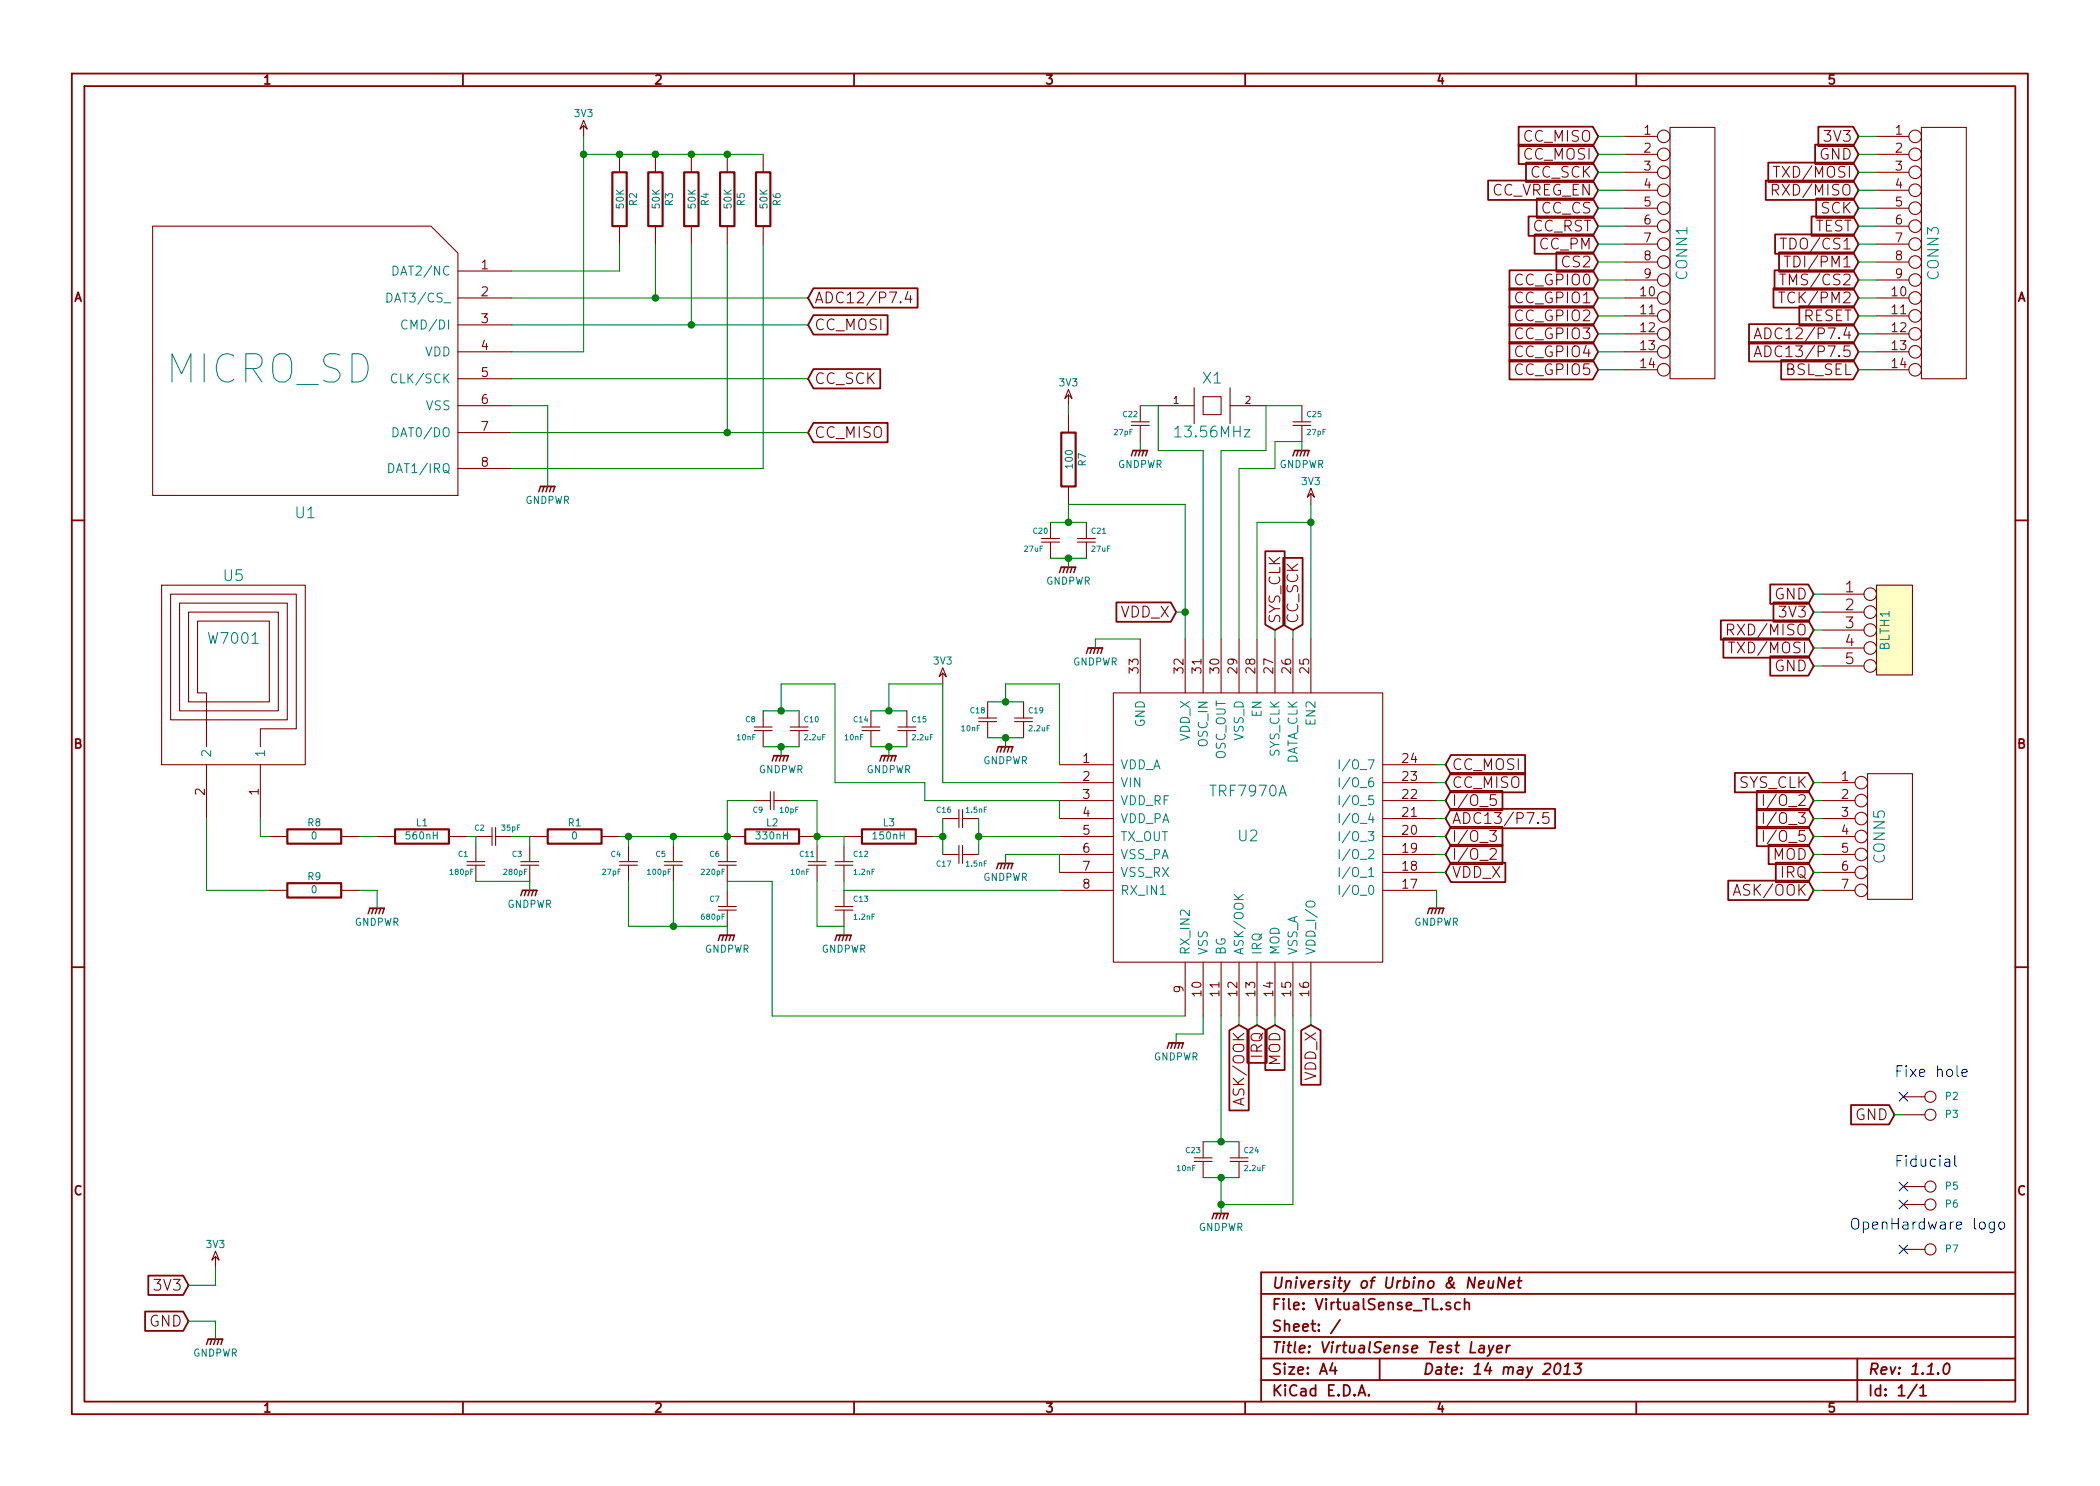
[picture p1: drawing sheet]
<svg xmlns="http://www.w3.org/2000/svg" width="297mm" height="210mm" viewBox="0 0 297 210" stroke-linecap="round" stroke-linejoin="round" font-family="sans-serif">
<g fill="none" stroke="#840000" stroke-width=".25">
<path d="M10.2 10.4h276.6v189.7h-276.6zM11.9 12.2h273.2v186.1h-273.2zM65.5 10.4v1.8M120.8 10.4v1.8M176.1 10.4v1.8M214.8 17.9h10.5l.8 1.4-.8 1.4h-10.5zM231.4 10.4v1.8M257.2 17.9h4.9l.8 1.4-.8 1.4h-4.9zM210.5 25.5h14.8l.8 1.4-.8 1.4h-14.8zM213.5 38.2h11.8l.8 1.4-.8 1.4h-11.8zM214.8 20.5h10.5l.8 1.3-.8 1.4h-10.5zM215.8 23h9.5l.8 1.4-.8 1.3h-9.5z"/>
<path d="M216.2 30.6h9.1l.8 1.4-.8 1.4h-9.1zM217.1 33.2h8.2l.8 1.3-.8 1.4h-8.2zM217.4 28.1h7.9l.8 1.4-.8 1.3h-7.9zM220.1 35.7h5.2l.8 1.4-.8 1.3h-5.2zM249.8 25.5h12.3l.8 1.4-.8 1.4h-12.3zM250.1 23h12l.8 1.4-.8 1.3h-12zM251 38.2h11.1l.8 1.4-.8 1.4h-11.1zM251.1 33.2h11l.8 1.3-.8 1.4h-11zM251.6 35.7h10.5l.8 1.4-.8 1.3h-10.5zM256.2 30.6h5.9l.8 1.4-.8 1.4h-5.9zM256.7 20.5h5.4l.8 1.3-.8 1.4h-5.4zM256.9 28.1h5.2l.8 1.4-.8 1.3h-5.2z"/>
<path d="M115.1 59.8h10.5v2.8h-10.5l-.8-1.4zM115.1 44.6h10.5v2.7h-10.5l-.8-1.3zM115.1 52.2h9.4v2.8h-9.4l-.8-1.4zM115.1 40.8h14.7v2.7h-14.7l-.8-1.3zM213.5 40.8h11.8l.8 1.4-.8 1.3h-11.8zM213.5 50.9h11.8l.8 1.4-.8 1.4h-11.8zM213.5 43.3h11.8l.8 1.4-.8 1.4h-11.8zM213.5 48.4h11.8l.8 1.4-.8 1.3h-11.8zM213.5 45.9h11.8l.8 1.3-.8 1.4h-11.8zM247.4 45.9h14.7l.8 1.3-.8 1.4h-14.7zM247.4 48.4h14.7l.8 1.4-.8 1.3h-14.7zM250.9 40.8h11.2l.8 1.4-.8 1.3h-11.2z"/>
<path d="M251.9 50.9h10.2l.8 1.4-.8 1.4h-10.2zM254.5 43.3h7.6l.8 1.4-.8 1.4h-7.6zM10.2 73.6h1.7M76.5 68.8h2M160.3 63.7h2M179 78h2.7v10.4l-1.4 .7-1.3-.7zM181.5 78.9h2.8v9.5l-1.4 .7-1.4-.7zM183.1 63.7h2.1M285.1 73.6h1.7M150.1 80.3h2M153.9 91.7h2.1M157.9 85.2h7.7l.8 1.4-.8 1.4h-7.7z"/>
<path d="M243.4 87.8h12.4l.7 1.3-.7 1.4h-12.4zM243.8 90.3h12l.7 1.4-.7 1.4h-12zM250.4 92.9h5.4l.7 1.3-.7 1.4h-5.4zM250.4 82.7h5.4l.7 1.4-.7 1.3h-5.4zM250.9 85.2h4.9l.7 1.4-.7 1.4h-4.9zM109.5 106.9h2M124.7 106.9h2M141.2 105.7h2.1M205.2 114.4h14.8v2.8h-14.8l-.7-1.4zM205.2 109.4h10.5v2.7h-10.5l-.7-1.4zM205.2 106.8h10.5v2.8h-10.5l-.7-1.4zM205.2 119.5h7.3v2.8h-7.3l-.7-1.4z"/>
<path d="M205.2 117h7.3v2.7h-7.3l-.7-1.3zM205.2 111.9h7.3v2.7h-7.3l-.7-1.3zM245.4 109.4h10.4l.7 1.3-.7 1.4h-10.4zM248.5 117h7.3l.7 1.4-.7 1.3h-7.3zM248.5 114.4h7.3l.7 1.4-.7 1.4h-7.3zM248.5 111.9h7.3l.7 1.4-.7 1.3h-7.3zM250.2 119.5h5.6l.7 1.4-.7 1.4h-5.6zM10.2 136.8h1.7M52.3 128.5h2.1M73.9 126h2M101.9 132.3h2M118.4 132.3h2"/>
<path d="M141.2 122.2h2.1M202.2 128.5h2M205.2 122.1h7.7v2.7h-7.7l-.7-1.4zM244.4 124.6h11.4l.7 1.4-.7 1.3h-11.4zM251.2 122.1h4.6l.7 1.3-.7 1.4h-4.6zM285.1 136.8h1.7M165.4 147.6h2M173.9 145.8l1.4-.8 1.3 .8v11.3h-2.7zM176.4 145.8l1.4-.8 1.4 .8v4.6h-2.8zM179 145.8l1.3-.8 1.4 .8v5.6h-2.7zM184 145.8l1.4-.8 1.4 .8v7.7h-2.8zM261.8 156.4h5.4l.8 1.3-.8 1.4h-5.4z"/>
<path d="M171.7 171.7h2M20.5 185.6h5.4l.8 1.3-.8 1.4h-5.4zM21 180.5h4.9l.8 1.4-.8 1.3h-4.9zM29.5 189.5h2M65.5 198.3v1.8M120.8 198.3v1.8M176.1 198.3v1.8M178.4 183.1h106.7M178.4 189.2h106.7M178.4 195.3h106.7M178.4 192.2h106.7M188.5 192.8l-.4 1.1h1"/>
<path d="M188.8 193.4v1M189.5 186.7l-1.3 2M192.1 197.5l.5-1.5 .5 1.5M192.3 197h.7M193.6 197.3l.1 .1-.1 .1-.1-.1 .1-.1v.2M195.1 192.2v3.1M205.1 184.3h-.3l-.3 .2 .1 .2 .5 .2 .1 .1-.1 .2-.1 .1-.5-.1M206.5 184.3a.48 .48 0 0 0-.6 .1l-.1 .6a.48 .48 0 0 0 .7 .2M207.2 184.4a.38 .38 0 0 1 .6 .1v.8M207.2 183.8v1.5M209.2 181.7l.7-.1v-.3l-.2-.1-.4 .1-.2 .7 .2 .2h.5M209.3 190.4h.2h.4v1"/>
<path d="M210 190.7l-.6 .1a.32 .32 0 0 0-.2 .5l.1 .1 .6-.1M210.6 190.4l.2 1M210.6 181.2l-.1 .8a.37 .37 0 0 0 .3 .3 .37 .37 0 0 0 .4-.2M211.3 181.2l-.2 1M211.3 190.4l-.7 1.3-.2 .2M211.7 190.9l.8-.2-.1-.3h-.1h-.4l-.2 .8 .2 .2 .4-.1M212.9 180.7l-.2 1.5-.7-1.5-.2 1.5M213.2 190.4l-.2 1M213.4 181.7l.8-.1-.1-.3-.1-.1-.4 .1-.2 .7 .2 .2h.4M213.6 190.4h-.3l-.2 .3M214.7 181.2h.5M214.9 180.7l-.1 1.3 .2 .2h.1"/>
<path d="M220.1 193.1a.34 .34 0 0 1 .3-.2 .34 .34 0 0 1 .3 .3 .84 .84 0 0 1-.6 1.2h-.1a1.07 1.07 0 0 1 .1-1.3zM221.2 194.4h.9M221.3 193.3l.5-.4-.2 1.5M222.8 192.9h.9l-.6 .6a.39 .39 0 0 1 .5 .3v.4l-.2 .2h-.6l-.2-.1M231.4 198.3v1.8M262.7 192.2v6.1M271.1 195.9l-1.3 1.9M271.6 196.4l.4-.4v1.5M271.6 197.5h.9M275.1 193.1a.34 .34 0 0 1 .4-.2 .34 .34 0 0 1 .2 .3 .84 .84 0 0 1-.5 1.2h-.2a1.07 1.07 0 0 1 .1-1.3zM285.1 180h-106.7v18.3"/>
</g>
<g fill="none" stroke="#840000" stroke-width=".15">
<path d="M82.5 17l.6 1.3-.6-.5-.5 .5zM82.5 17.8v1.5M229.9 19.3h4.5M236.2 18h6.4v35.6h-6.4zM265.4 19.3h4.6M271.8 18h6.3v35.6h-6.3zM21.6 32h39.4l3.8 3.8v34.3h-43.2zM64.8 38.3h7.6M87.6 21.8v2.6M87.6 32v2.5M92.7 21.8v2.6M92.7 32v2.5"/>
<path d="M97.8 21.8v2.6M97.8 32v2.5M102.9 21.8v2.6M102.9 32v2.5M107.9 21.8v2.6M107.9 32v2.5M229.9 21.8h4.5M229.9 24.4h4.5M229.9 26.9h4.5M229.9 29.5h4.5M229.9 32h4.5M229.9 34.5h4.5"/>
<path d="M229.9 37.1h4.5M229.9 39.6h4.5M250.7 26.9h.6a.42 .42 0 0 0 .3-.4 .42 .42 0 0 0-.3-.4h-.6v1.5M250.9 23.5h.8M251.7 38.8h.9M251.8 33.7h.9M252.4 36.2h.8M252.8 36.2v1.6M265.4 21.8h4.6M265.4 24.4h4.6M265.4 26.9h4.6M265.4 29.5h4.6"/>
<path d="M265.4 32h4.6M265.4 34.5h4.6M265.4 37.1h4.6M265.4 39.6h4.6M64.8 42.2h7.6M64.8 49.8h7.6M64.8 46h7.6M64.8 53.6h7.6M64.8 57.4h7.6M128.4 41.2l-.4 1.1h1M128.8 41.8v1M151.1 55.1l.5 1.3-.5-.5-.5 .5z"/>
<path d="M151.1 55.9v1.5M151.1 58.7v2.5M160 59.7h2.6M161.3 57.4v2.3M163.8 57.4h5.1M168.9 54.9v5M170.2 56.1h2.5v2.6h-2.5zM174 57.4h5.1M174 54.9v5M182.9 59.7h2.5M184.1 57.4v2.3M229.9 42.2h4.5"/>
<path d="M229.9 44.7h4.5M229.9 47.2h4.5M229.9 49.8h4.5M229.9 52.3h4.5M248.1 47.9l.5-1.5 .5 1.5M248.1 50.5l.5-1.6 .5 1.6M248.3 47.5h.7M248.3 50h.7M251.6 41.3h.9M265.4 42.2h4.6M265.4 44.7h4.6M265.4 47.2h4.6"/>
<path d="M265.4 49.8h4.6M265.4 52.3h4.6M64.8 61.2h7.6M64.8 66.3h7.6M147.3 76.7h2.6M147.3 76.2h2.6M148.6 73.9v2.3M148.6 76.7v2.3M151.1 68.8v2.6M152.4 76.7h2.5M152.4 76.2h2.5M153.7 73.9v2.3"/>
<path d="M153.7 76.7v2.3M160 60.2h2.6M161.3 60.2v2.3M182.9 60.2h2.5M184.1 60.2v2.3M185.4 69.1l.5 1.3-.5-.6-.5 .6zM185.4 69.8v1.6M22.9 82.8h20.3v25.4h-20.3zM133.3 94.5l.6 1.3-.6-.6-.5 .6zM133.3 95.2v1.6M139.7 99.3v2.3M144.8 99.3v2.3"/>
<path d="M157.5 98h38.1v38.1h-38.1zM161.3 90.4v7.6M167.6 90.4v7.6M170.2 90.4v7.6M172.7 90.4v7.6M175.3 90.4v7.6M177.8 90.4v7.6M180.3 90.4v7.6M182.9 90.4v7.6M185.4 90.4v7.6M244.3 89.1h.6a.42 .42 0 0 0 .3-.4 .42 .42 0 0 0-.3-.4h-.6v1.5M244.5 90.9h.9"/>
<path d="M257.8 84.1h5.9M257.8 86.6h5.9M257.8 89.1h5.9M257.8 91.7h5.9M257.8 94.2h5.9M265.4 82.8h5.1v12.7h-5.1zM29.2 105.7v-7.7h-1.3v-10.1h10.2v11.4h-11.4v-12.7h12.7v14h-14v-15.3h15.2v16.5h-16.5v-17.7h17.8v19h-5.1v2.6M29.2 108.2v7.6M36.8 108.2v7.6M38.1 118.4h2.5M48.3 118.4h2.5M53.3 118.4h2.6"/>
<path d="M63.5 118.4h2.5M67.3 118.4h2.3M67.3 119.6v2.3M69.6 117.1v2.5M70.1 118.4h2.3M70.1 117.1v2.5M74.9 118.4h2.6M74.9 119.6v2.3M85.1 118.4h2.5M88.9 119.6v2.3M95.2 119.6v2.3M102.9 118.4h2.5"/>
<path d="M102.9 119.6v2.3M106.7 103.4h2.5M106.7 102.9h2.5M106.7 113.3h2.3M107.9 100.6v2.3M107.9 103.4v2.3M109 112v2.5M109.5 113.3h2.3M109.5 112v2.5M111.8 103.4h2.5M111.8 102.9h2.5M113 100.6v2.3"/>
<path d="M113 103.4v2.3M113 118.4h2.6M115.6 119.6v2.3M119.4 118.4h2.5M119.4 119.6v2.3M121.9 103.4h2.6M121.9 102.9h2.6M123.2 100.6v2.3M123.2 103.4v2.3M127 103.4h2.5M127 102.9h2.5M128.3 100.6v2.3"/>
<path d="M128.3 103.4v2.3M129.5 118.4h2.6M133.3 115.8h2.3M135.6 114.5v2.6M135.6 119.6v2.6M136.1 114.5v2.6M136.1 119.6v2.6M136.1 115.8h2.3M138.4 102.1h2.6M138.4 101.6h2.6M139.7 102.1v2.3M143.5 102.1h2.5"/>
<path d="M143.5 101.6h2.5M144.8 102.1v2.3M149.9 115.8h7.6M149.9 108.2h7.6M149.9 110.7h7.6M149.9 113.3h7.6M149.9 118.4h7.6M195.6 115.8h7.6M195.6 108.2h7.6M195.6 110.7h7.6M195.6 113.3h7.6M195.6 118.4h7.6"/>
<path d="M210.7 117.5h1l-.5 .6a.44 .44 0 0 1 .5 .3v.4l-.2 .2h-.6l-.2-.1M211.6 112.4h-.8v.8l.2-.2 .5 .1 .2 .2v.4l-.3 .3h-.4l-.2-.2M219 115h-.7l-.1 .7 .2-.1h.5l.2 .2v.4l-.3 .3h-.4l-.2-.1M249.4 112.4v1.6M249.4 115v1.5M249.4 117.5v1.5M257.8 115.8h4.6M257.8 110.7h4.6M257.8 113.3h4.6M257.8 118.4h4.6M264.2 109.5h6.3v17.7h-6.3zM38.1 126h2.5"/>
<path d="M48.3 126h2.5M66 122.4h2.6M66 121.9h2.6M67.3 122.4v2.3M73.7 122.4h2.5M73.7 121.9h2.5M74.9 122.4v2.3M87.6 122.4h2.6M87.6 121.9h2.6M88.9 122.4v2.3M94 122.4h2.5M94 121.9h2.5"/>
<path d="M95.2 122.4v2.3M101.6 122.4h2.5M101.6 121.9h2.5M101.6 128.8h2.5M101.6 128.3h2.5M102.9 122.4v2.3M102.9 126v2.3M102.9 128.8v2.3M114.3 122.4h2.5M114.3 121.9h2.5M115.6 122.4v2.3M118.1 122.4h2.5"/>
<path d="M118.1 121.9h2.5M118.1 128.8h2.5M118.1 128.3h2.5M119.4 122.4v2.3M119.4 126v2.3M119.4 128.8v2.3M133.3 120.9h2.3M136.1 120.9h2.3M149.9 120.9h7.6M149.9 123.4h7.6M149.9 126h7.6M167.6 136.1v7.7"/>
<path d="M170.2 136.1v7.7M172.7 136.1v7.7M175.3 136.1v7.7M177.8 136.1v7.7M180.3 136.1v7.7M182.9 136.1v7.7M185.4 136.1v7.7M195.6 120.9h7.6M195.6 123.4h7.6M195.6 126h7.6M210.8 120.2l.2-.1h.4l.2 .1 .1 .3-.1 .2-.9 .9h1M257.8 120.9h4.6"/>
<path d="M257.8 123.4h4.6M257.8 126h4.6M269.2 157.7h3.1M269.2 155.2h3.1M30.5 177l.5 1.3-.5-.5-.5 .5zM30.5 177.8v1.5M168.9 164.3h2.5M168.9 163.8h2.5M170.2 161.5v2.3M170.2 164.3v2.3M174 164.3h2.5M174 163.8h2.5"/>
<path d="M175.3 161.5v2.3M175.3 164.3v2.3M269.2 170.4h3.1M269.2 167.9h3.1M269.2 176.8h3.1"/>
<circle cx="235.3" cy="19.3" r=".89"/>
<circle cx="270.9" cy="19.3" r=".89"/>
<circle cx="235.3" cy="32" r=".89"/>
<circle cx="235.3" cy="29.5" r=".89"/>
<circle cx="235.3" cy="39.6" r=".89"/>
<circle cx="235.3" cy="21.8" r=".89"/>
<circle cx="235.3" cy="34.5" r=".89"/>
<circle cx="235.3" cy="24.4" r=".89"/>
<circle cx="235.3" cy="37.1" r=".89"/>
<circle cx="235.3" cy="26.9" r=".89"/>
<circle cx="270.9" cy="21.8" r=".89"/>
<circle cx="270.9" cy="39.6" r=".89"/>
<circle cx="270.9" cy="26.9" r=".89"/>
<circle cx="270.9" cy="32" r=".89"/>
<circle cx="270.9" cy="29.5" r=".89"/>
<circle cx="270.9" cy="24.4" r=".89"/>
<circle cx="270.9" cy="34.5" r=".89"/>
<circle cx="270.9" cy="37.1" r=".89"/>
<circle cx="235.3" cy="42.2" r=".89"/>
<circle cx="235.3" cy="49.8" r=".89"/>
<circle cx="235.3" cy="44.7" r=".89"/>
<circle cx="235.3" cy="47.2" r=".89"/>
<circle cx="235.3" cy="52.3" r=".89"/>
<circle cx="270.9" cy="42.2" r=".89"/>
<circle cx="270.9" cy="47.2" r=".89"/>
<circle cx="270.9" cy="49.8" r=".89"/>
<circle cx="270.9" cy="44.7" r=".89"/>
<circle cx="270.9" cy="52.3" r=".89"/>
<circle cx="264.5" cy="94.2" r=".89"/>
<circle cx="264.5" cy="86.6" r=".89"/>
<circle cx="264.5" cy="91.7" r=".89"/>
<circle cx="264.5" cy="84.1" r=".89"/>
<circle cx="264.5" cy="89.1" r=".89"/>
<circle cx="263.3" cy="113.3" r=".89"/>
<circle cx="263.3" cy="110.7" r=".89"/>
<circle cx="263.3" cy="115.8" r=".89"/>
<circle cx="263.3" cy="118.4" r=".89"/>
<circle cx="263.3" cy="123.4" r=".89"/>
<circle cx="263.3" cy="120.9" r=".89"/>
<circle cx="263.3" cy="126" r=".89"/>
<circle cx="273" cy="155.2" r=".79"/>
<circle cx="273" cy="157.7" r=".79"/>
<circle cx="273" cy="176.8" r=".79"/>
<circle cx="273" cy="170.4" r=".79"/>
<circle cx="273" cy="167.9" r=".79"/>
</g>
<g fill="none" stroke="#840000" stroke-width=".2">
<path d="M76.5 68.8l-.3 .8M77 68.8l-.3 .8M77.5 68.8l-.3 .8M78 68.8l-.3 .8M78.5 68.8l-.3 .8M160.3 63.7l-.3 .8M160.8 63.7l-.3 .8M161.3 63.7l-.3 .8M161.8 63.7l-.3 .8M162.3 63.7l-.2 .8M183.1 63.7l-.2 .8M183.6 63.7l-.2 .8"/>
<path d="M184.1 63.7l-.2 .8M184.7 63.7l-.3 .8M185.2 63.7l-.3 .8M150.1 80.3l-.2 .7M150.6 80.3l-.2 .7M151.1 80.3l-.2 .7M151.6 80.3l-.2 .7M152.1 80.3l-.2 .7M153.9 91.7l-.2 .8M154.4 91.7l-.2 .8M154.9 91.7l-.2 .8M155.4 91.7l-.2 .8"/>
<path d="M156 91.7l-.3 .8M109.5 106.9l-.3 .8M110 106.9l-.3 .8M110.5 106.9l-.3 .8M111 106.9l-.3 .8M111.5 106.9l-.2 .8M124.7 106.9l-.2 .8M125.2 106.9l-.2 .8M125.7 106.9l-.2 .8M126.2 106.9l-.2 .8M126.7 106.9l-.2 .8M141.2 105.7l-.2 .7"/>
<path d="M141.7 105.7l-.2 .7M142.2 105.7l-.2 .7M142.7 105.7l-.2 .7M143.3 105.7l-.3 .7M52.3 128.5l-.2 .8M52.8 128.5l-.2 .8M53.3 128.5l-.2 .8M53.8 128.5l-.2 .8M54.4 128.5l-.3 .8M73.9 126l-.2 .7M74.4 126l-.2 .7M74.9 126l-.2 .7"/>
<path d="M75.4 126l-.2 .7M75.9 126l-.2 .7M101.9 132.3l-.3 .8M102.4 132.3l-.3 .8M102.9 132.3l-.3 .8M103.4 132.3l-.3 .8M103.9 132.3l-.3 .8M118.4 132.3l-.3 .8M118.9 132.3l-.3 .8M119.4 132.3l-.3 .8M119.9 132.3l-.3 .8M120.4 132.3l-.3 .8"/>
<path d="M141.2 122.2l-.2 .7M141.7 122.2l-.2 .7M142.2 122.2l-.2 .7M142.7 122.2l-.2 .7M143.3 122.2l-.3 .7M202.2 128.5l-.3 .8M202.7 128.5l-.3 .8M203.2 128.5l-.3 .8M203.7 128.5l-.2 .8M204.2 128.5l-.2 .8M165.4 147.6l-.3 .7M165.9 147.6l-.3 .7"/>
<path d="M166.4 147.6l-.3 .7M166.9 147.6l-.3 .7M167.4 147.6l-.3 .7M171.7 171.7l-.3 .8M172.2 171.7l-.2 .8M172.7 171.7l-.2 .8M173.2 171.7l-.2 .8M173.7 171.7l-.2 .8M29.5 189.5l-.3 .7M30 189.5l-.3 .7M30.5 189.5l-.3 .7M31 189.5l-.3 .7"/>
<path d="M31.5 189.5l-.3 .7"/>
</g>
<path d="M277.5 151.8l.8-.1-.1-.3-.5-.1-.2 .2 .1 .7 .1 .1 .5-.1M276.5 163.5v1.3l.2 .2M282.1 172.9v1.2a.43 .43 0 0 1-.7 .2M282.1 173a.48 .48 0 0 0-.7 0v.6a.48 .48 0 0 0 .7 .2M282.8 173a.42 .42 0 0 1 .4-.1 .42 .42 0 0 1 .3 .3v.4a.43 .43 0 0 1-.4 .3 .43 .43 0 0 1-.4-.3z" fill="none" stroke="#0000c2" stroke-width=".15"/>
<path d="M268.6 154.6l1.2 1.2M269.8 154.6l-1.2 1.2M268.6 167.3l1.2 1.2M268.6 169.8l1.2 1.2M268.6 176.2l1.2 1.2M269.8 167.3l-1.2 1.2M269.8 169.8l-1.2 1.2M269.8 176.2l-1.2 1.2" fill="none" stroke="#000084" stroke-width=".15"/>
<path d="M55.6 37.7a.66 .66 0 0 1 .7 .4 .66 .66 0 0 1-.2 .8h-.5zM57.6 45.4a.5 .5 0 0 0-.6 0 .5 .5 0 0 0-.2 .6 .47 .47 0 0 0 .2 .5 .47 .47 0 0 0 .6-.1M55 65.6a.66 .66 0 0 1 .7 .4 .66 .66 0 0 1-.2 .8l-.5 .1zM189.4 107.5v1.3M189.4 110.1v1.2M189.4 112.6v1.3M189.4 115.1v1.3M189.4 117.7v1.2M189.4 120.2v1.3M189.4 122.8v1.2M189.4 125.3v1.3" fill="none" stroke="#008484" stroke-width=".15"/>
<path d="M86.6 24.4h2v7.6h-2zM91.7 24.4h2v7.6h-2zM96.8 24.4h2v7.6h-2zM101.9 24.4h2v7.6h-2zM106.9 24.4h2.1v7.6h-2.1zM150.1 61.2h2v7.6h-2zM40.6 117.3h7.7v2.1h-7.7zM55.9 117.3h7.6v2.1h-7.6zM77.5 117.3h7.6v2.1h-7.6zM105.4 117.3h7.6v2.1h-7.6zM121.9 117.3h7.6v2.1h-7.6zM40.6 125h7.7v2h-7.7z" fill="none" stroke="#840000" stroke-width=".3"/>
<g fill="none" stroke="#008400" stroke-width=".15">
<path d="M82.5 19.3v30.5h-10.1M226.1 19.3h3.8M262.9 19.3h2.5M82.5 21.8h25.4M87.6 34.5v3.8h-15.2M92.7 34.5v7.7M97.8 34.5v11.5M102.9 34.5v26.7M107.9 34.5v31.8h-35.5M226.1 37.1h3.8M226.1 32h3.8M226.1 26.9h3.8"/>
<path d="M226.1 21.8h3.8M226.1 39.6h3.8M226.1 34.5h3.8M226.1 29.5h3.8M226.1 24.4h3.8M262.9 37.1h2.5M262.9 32h2.5M262.9 26.9h2.5M262.9 21.8h2.5M262.9 39.6h2.5M262.9 34.5h2.5M262.9 29.5h2.5"/>
<path d="M262.9 24.4h2.5M72.4 42.2h41.9M72.4 57.4h5.1v11.4M72.4 46h41.9M72.4 53.6h41.9M151.1 57.4v1.3M161.3 57.4h2.5v6.3h6.4v26.7M184.1 57.4h-5v6.3h-6.4v26.7M226.1 52.3h3.8M226.1 47.2h3.8M226.1 42.2h3.8M226.1 49.8h3.8"/>
<path d="M226.1 44.7h3.8M262.9 52.3h2.5M262.9 47.2h2.5M262.9 42.2h2.5M262.9 49.8h2.5M262.9 44.7h2.5M72.4 61.2h41.9M148.6 79h5.1M148.6 73.9h5.1M151.1 73.9v-2.5h16.5v19M151.1 79v1.3M161.3 62.5v1.2"/>
<path d="M184.1 63.7v-1.2h-3.8v3.8h-5v24.1M185.4 73.9h-7.6v16.5M185.4 71.4v19M139.7 99.3h5.1M142.2 99.3v-2.5h7.7v11.4M161.3 90.4h-6.4v1.3M166.4 86.6h1.2M180.3 89.1v1.3M182.9 89.1v1.3M256.5 86.6h1.3M256.5 84.1h1.3M256.5 89.1h1.3"/>
<path d="M256.5 91.7h1.3M256.5 94.2h1.3M29.2 115.8v10.2h8.9M36.8 115.8v2.6h1.3M50.8 118.4h2.5M66 118.4h1.3v1.2M72.4 118.4h2.5v1.2M87.6 118.4h15.3M88.9 118.4v1.2M95.2 118.4v1.2M106.7 113.3h-3.8v6.3M107.9 105.7h5.1"/>
<path d="M107.9 100.6h5.1M110.5 100.6v-3.8h7.6v13.9h12.7v2.6h19.1v2.5M110.5 105.7v1.2M111.8 113.3h3.8v6.3M115.6 118.4h3.8v1.2M123.2 105.7h5.1M123.2 100.6h5.1M125.7 100.6v-3.8h7.6v13.9h16.6M125.7 105.7v1.2M132.1 118.4h1.2M133.3 115.8v5.1M138.4 115.8v5.1"/>
<path d="M138.4 118.4h11.5M139.7 104.4h5.1M142.2 104.4v1.3M203.2 110.7h1.3M203.2 118.4h1.3M203.2 113.3h1.3M203.2 108.2h1.3M203.2 115.8h1.3M256.5 110.7h1.3M256.5 118.4h1.3M256.5 113.3h1.3M256.5 115.8h1.3"/>
<path d="M50.8 126h2.5v2.5M67.3 124.7h7.6v1.3M88.9 124.7v6.4h14v1.2M95.2 124.7v6.4M102.9 126v-1.3h6.3v19.1h58.4M115.6 124.7v6.4h3.8v1.2M119.4 124.7v1.3h30.5M142.2 122.2v-1.3h7.7v2.5M203.2 120.9h1.3M203.2 123.4h1.3M203.2 126v2.5M256.5 120.9h1.3"/>
<path d="M256.5 126h1.3M256.5 123.4h1.3M170.2 143.8v2.5h-3.8v1.3M172.7 143.8v17.7M175.3 143.8v1.2M177.8 143.8v1.2M180.3 143.8v1.2M182.9 143.8v26.6h-10.2M185.4 143.8v1.2M268 157.7h1.2M30.5 179.3v2.6h-3.8M170.2 166.6h5.1"/>
<path d="M170.2 161.5h5.1M172.7 166.6v5.1M26.7 186.9h3.8v2.6"/>
</g>
<g fill="#008400" stroke="#008400" stroke-width=".25">
<circle cx="151.1" cy="79" r=".41"/>
<circle cx="151.1" cy="73.9" r=".41"/>
<circle cx="142.2" cy="104.4" r=".41"/>
<circle cx="142.2" cy="99.3" r=".41"/>
<circle cx="125.7" cy="105.7" r=".41"/>
<circle cx="110.5" cy="105.7" r=".41"/>
<circle cx="125.7" cy="100.6" r=".41"/>
<circle cx="110.5" cy="100.6" r=".41"/>
<circle cx="138.4" cy="118.4" r=".41"/>
<circle cx="133.3" cy="118.4" r=".41"/>
<circle cx="115.6" cy="118.4" r=".41"/>
<circle cx="102.9" cy="118.4" r=".41"/>
<circle cx="88.9" cy="118.4" r=".41"/>
<circle cx="95.2" cy="118.4" r=".41"/>
<circle cx="95.2" cy="131.1" r=".41"/>
<circle cx="172.7" cy="166.6" r=".41"/>
<circle cx="172.7" cy="161.5" r=".41"/>
<circle cx="82.5" cy="21.8" r=".41"/>
<circle cx="87.6" cy="21.8" r=".41"/>
<circle cx="102.9" cy="21.8" r=".41"/>
<circle cx="92.7" cy="21.8" r=".41"/>
<circle cx="97.8" cy="21.8" r=".41"/>
<circle cx="92.7" cy="42.2" r=".41"/>
<circle cx="97.8" cy="46" r=".41"/>
<circle cx="102.9" cy="61.2" r=".41"/>
<circle cx="172.7" cy="170.4" r=".41"/>
<circle cx="167.6" cy="86.6" r=".41"/>
<circle cx="185.4" cy="73.9" r=".41"/>
</g>
<path d="M265.4 82.8h5.1v12.7h-5.1z" fill="#ffffc2" stroke="#ffffc2" stroke-width=".25"/>
<text font-size="5.6" fill="#008484" x="23.4" y="54.2">MICRO_SD</text>
<g font-size="2.1" fill="#840000">
<text x="215.5" y="22.6">CC_MOSI</text>
<text x="215.5" y="20.1">CC_MISO</text>
<text x="257.3" y="22.6">GND</text>
<text x="258.2" y="20.1">3V3</text>
<text x="210.8" y="27.7">CC_VREG_EN</text>
<text x="216.4" y="25.1">CC_SCK</text>
<text x="251.5" y="27.7">RXD/MISO</text>
<text x="251.7" y="25.1">TXD/MOSI</text>
<text x="216.7" y="32.8">CC_RST</text>
<text x="217.7" y="35.3">CC_PM</text>
<text x="218" y="30.2">CC_CS</text>
<text x="252.8" y="35.3">TDO/CS1</text>
<text x="256.5" y="32.8">TEST</text>
<text x="257.5" y="30.2">SCK</text>
<text x="214.4" y="40.4">CC_GPIO0</text>
<text x="221" y="37.8">CS2</text>
<text x="252.8" y="40.4">TMS/CS2</text>
<text x="253.6" y="37.8">TDI/PM1</text>
<text x="115.2" y="46.7">CC_MOSI</text>
<text x="115.2" y="42.9">ADC12/P7.4</text>
<text x="214.4" y="42.9">CC_GPIO1</text>
<text x="214.4" y="45.5">CC_GPIO2</text>
<text x="252.7" y="42.9">TCK/PM2</text>
<text x="254.9" y="45.5">RESET</text>
<text x="214.4" y="53.1">CC_GPIO5</text>
<text x="214.4" y="50.5">CC_GPIO4</text>
<text x="214.4" y="48">CC_GPIO3</text>
<text x="250.1" y="48">ADC12/P7.4</text>
<text x="250.1" y="50.5">ADC13/P7.5</text>
<text x="252.4" y="53.1">BSL_SEL</text>
<text x="115.2" y="54.4">CC_SCK</text>
<text x="115.2" y="62">CC_MISO</text>
<text x="261" y="83.8">1</text>
<text x="158.4" y="87.4">VDD_X</text>
<text x="181.1" y="88.2" transform="rotate(-90 181.1 88.2)">SYS_CLK</text>
<text x="183.6" y="88.2" transform="rotate(-90 183.6 88.2)">CC_SCK</text>
<text x="245.1" y="89.9">RXD/MISO</text>
<text x="250.9" y="84.8">GND</text>
<text x="251.8" y="87.4">3V3</text>
<text x="261" y="86.4">2</text>
<text x="261" y="88.9">3</text>
<text x="245.4" y="92.5">TXD/MOSI</text>
<text x="250.9" y="95">GND</text>
<text x="261" y="91.4">4</text>
<text x="261" y="94">5</text>
<text x="205.4" y="111.5">CC_MISO</text>
<text x="205.4" y="109">CC_MOSI</text>
<text x="245.8" y="111.5">SYS_CLK</text>
<text x="205.4" y="116.6">ADC13/P7.5</text>
<text x="205.4" y="119.1">I/O_3</text>
<text x="205.4" y="114">I/O_5</text>
<text x="250.4" y="119.1">I/O_5</text>
<text x="250.4" y="116.6">I/O_3</text>
<text x="250.4" y="114">I/O_2</text>
<text x="205.4" y="124.2">VDD_X</text>
<text x="205.4" y="121.7">I/O_2</text>
<text x="250.7" y="121.7">MOD</text>
<text x="251.8" y="124.2">IRQ</text>
<text x="245.7" y="126.7">ASK/OOK</text>
<text x="178.6" y="149.7" transform="rotate(-90 178.6 149.7)">IRQ</text>
<text x="176" y="155.8" transform="rotate(-90 176 155.8)">ASK/OOK</text>
<text x="181.1" y="150.9" transform="rotate(-90 181.1 150.9)">MOD</text>
<text x="186.2" y="153" transform="rotate(-90 186.2 153)">VDD_X</text>
<text x="262.3" y="158.5">GND</text>
<text x="22" y="182.6">3V3</text>
<text x="179.9" y="185.4">File: VirtualSense_TL.sch</text>
<text x="179.9" y="182.3">University of Urbino &amp; NeuNet</text>
<text x="21" y="187.7">GND</text>
<text x="179.9" y="191.5">Title: VirtualSense Test Layer</text>
<text x="179.9" y="188.4">Sheet: /</text>
<text x="179.9" y="197.6">KiCad E.D.A.</text>
<text x="179.9" y="194.5">Size: A4</text>
<text x="201.2" y="194.5">Date: 14 may 2013</text>
<text x="264.2" y="194.5">Rev: 1.1.0</text>
<text x="264.2" y="197.6">Id: 1/1</text>
</g>
<g font-size="2.1" fill="#008484">
<text x="238.7" y="39.5" transform="rotate(-90 238.7 39.5)">CONN1</text>
<text x="274.2" y="39.5" transform="rotate(-90 274.2 39.5)">CONN3</text>
<text x="170.2" y="54.3">X1</text>
<text x="166.6" y="61.9">13.56MHz</text>
<text x="41.8" y="73.3">U1</text>
<text x="31.7" y="82.2">U5</text>
<text x="29.7" y="91.1">W7001</text>
<text x="171.3" y="112.7">TRF7970A</text>
<text x="175.2" y="119">U2</text>
<text x="266.6" y="122.1" transform="rotate(-90 266.6 122.1)">CONN5</text>
</g>
<g font-size="2.1" fill="#0000c2">
<text x="268" y="152.4">Fixe hole</text>
<text x="268" y="165.1">Fiducial</text>
<text x="261.6" y="174">OpenHardware logo</text>
</g>
<g font-size="1.8" fill="#840000">
<text x="37.3" y="11.9">1</text>
<text x="92.7" y="11.9">2</text>
<text x="148" y="11.9">3</text>
<text x="203.3" y="11.9">4</text>
<text x="258.6" y="11.9">5</text>
<text x="232.6" y="19">1</text>
<text x="232.6" y="21.6">2</text>
<text x="268.1" y="19">1</text>
<text x="268.1" y="21.6">2</text>
<text x="232.6" y="24.1">3</text>
<text x="232.6" y="26.7">4</text>
<text x="232.6" y="29.2">5</text>
<text x="268.1" y="24.1">3</text>
<text x="268.1" y="26.7">4</text>
<text x="268.1" y="29.2">5</text>
<text x="232.6" y="31.7">6</text>
<text x="232.6" y="34.3">7</text>
<text x="268.1" y="31.7">6</text>
<text x="268.1" y="34.3">7</text>
<text x="68.1" y="38.1">1</text>
<text x="68.1" y="41.9">2</text>
<text x="232.1" y="41.9">10</text>
<text x="232.6" y="36.8">8</text>
<text x="232.6" y="39.4">9</text>
<text x="267.6" y="41.9">10</text>
<text x="268.1" y="36.8">8</text>
<text x="268.1" y="39.4">9</text>
<text x="10.4" y="42.7">A</text>
<text x="68.1" y="45.7">3</text>
<text x="232.1" y="44.4">11</text>
<text x="232.1" y="47">12</text>
<text x="267.6" y="44.4">11</text>
<text x="267.6" y="47">12</text>
<text x="285.3" y="42.7">A</text>
<text x="68.1" y="49.5">4</text>
<text x="68.1" y="53.3">5</text>
<text x="232.1" y="49.5">13</text>
<text x="232.1" y="52.1">14</text>
<text x="267.6" y="49.5">13</text>
<text x="267.6" y="52.1">14</text>
<text x="68.1" y="57.1">6</text>
<text x="68.1" y="61">7</text>
<text x="68.1" y="66">8</text>
<text x="161" y="95.2" transform="rotate(-90 161 95.2)">33</text>
<text x="167.4" y="95.2" transform="rotate(-90 167.4 95.2)">32</text>
<text x="169.9" y="95.2" transform="rotate(-90 169.9 95.2)">31</text>
<text x="172.5" y="95.2" transform="rotate(-90 172.5 95.2)">30</text>
<text x="175" y="95.2" transform="rotate(-90 175 95.2)">29</text>
<text x="177.5" y="95.2" transform="rotate(-90 177.5 95.2)">28</text>
<text x="180.1" y="95.2" transform="rotate(-90 180.1 95.2)">27</text>
<text x="182.6" y="95.2" transform="rotate(-90 182.6 95.2)">26</text>
<text x="185.2" y="95.2" transform="rotate(-90 185.2 95.2)">25</text>
<text x="10.4" y="105.9">B</text>
<text x="153.2" y="107.9">1</text>
<text x="198.4" y="107.9">24</text>
<text x="285.3" y="105.9">B</text>
<text x="29" y="112.5" transform="rotate(-90 29 112.5)">2</text>
<text x="36.6" y="112.5" transform="rotate(-90 36.6 112.5)">1</text>
<text x="153.2" y="110.5">2</text>
<text x="153.2" y="113">3</text>
<text x="198.4" y="113">22</text>
<text x="198.4" y="110.5">23</text>
<text x="260.5" y="110.5">1</text>
<text x="260.5" y="113">2</text>
<text x="153.2" y="115.6">4</text>
<text x="153.2" y="118.1">5</text>
<text x="198.4" y="118.1">20</text>
<text x="198.4" y="115.6">21</text>
<text x="260.5" y="115.6">3</text>
<text x="260.5" y="118.1">4</text>
<text x="153.2" y="120.6">6</text>
<text x="153.2" y="123.2">7</text>
<text x="153.2" y="125.7">8</text>
<text x="198.4" y="125.7">17</text>
<text x="198.4" y="123.2">18</text>
<text x="198.4" y="120.6">19</text>
<text x="260.5" y="120.6">5</text>
<text x="260.5" y="123.2">6</text>
<text x="260.5" y="125.7">7</text>
<text x="167.4" y="140.4" transform="rotate(-90 167.4 140.4)">9</text>
<text x="169.9" y="140.9" transform="rotate(-90 169.9 140.9)">10</text>
<text x="172.5" y="140.9" transform="rotate(-90 172.5 140.9)">11</text>
<text x="175" y="140.9" transform="rotate(-90 175 140.9)">12</text>
<text x="177.5" y="140.9" transform="rotate(-90 177.5 140.9)">13</text>
<text x="180.1" y="140.9" transform="rotate(-90 180.1 140.9)">14</text>
<text x="182.6" y="140.9" transform="rotate(-90 182.6 140.9)">15</text>
<text x="185.2" y="140.9" transform="rotate(-90 185.2 140.9)">16</text>
<text x="10.4" y="169.1">C</text>
<text x="285.3" y="169.1">C</text>
<text x="37.3" y="199.8">1</text>
<text x="92.7" y="199.8">2</text>
<text x="148" y="199.8">3</text>
<text x="203.3" y="199.8">4</text>
<text x="258.6" y="199.8">5</text>
</g>
<g font-size="1.8" fill="#008484">
<text x="56.1" y="39">DAT2/NC</text>
<text x="55.2" y="42.8">DAT3/CS_</text>
<text x="57.5" y="46.6">CMD/DI</text>
<text x="60" y="50.4">VDD</text>
<text x="55.9" y="54.2">CLK/SCK</text>
<text x="60.2" y="58">VSS</text>
<text x="56" y="61.8">DAT0/DO</text>
<text x="55.5" y="66.9">DAT1/IRQ</text>
<text x="267.3" y="92" transform="rotate(-90 267.3 92)">BLTH1</text>
<text x="178.4" y="101.5" transform="rotate(-90 178.4 101.5)">EN</text>
<text x="29.8" y="107.2" transform="rotate(-90 29.8 107.2)">2</text>
<text x="37.5" y="107.2" transform="rotate(-90 37.5 107.2)">1</text>
<text x="161.9" y="103" transform="rotate(-90 161.9 103)">GND</text>
<text x="168.3" y="104.9" transform="rotate(-90 168.3 104.9)">VDD_X</text>
<text x="170.8" y="105.6" transform="rotate(-90 170.8 105.6)">OSC_IN</text>
<text x="173.4" y="107.6" transform="rotate(-90 173.4 107.6)">OSC_OUT</text>
<text x="175.9" y="104.8" transform="rotate(-90 175.9 104.8)">VSS_D</text>
<text x="181" y="107.2" transform="rotate(-90 181 107.2)">SYS_CLK</text>
<text x="186.1" y="102.5" transform="rotate(-90 186.1 102.5)">EN2</text>
<text x="158.5" y="108.8">VDD_A</text>
<text x="158.5" y="111.4">VIN</text>
<text x="158.5" y="113.9">VDD_RF</text>
<text x="183.5" y="108.6" transform="rotate(-90 183.5 108.6)">DATA_CLK</text>
<text x="190.2" y="113.9">I/O_5</text>
<text x="190.2" y="111.4">I/O_6</text>
<text x="190.2" y="108.8">I/O_7</text>
<text x="158.5" y="116.5">VDD_PA</text>
<text x="158.5" y="119">TX_OUT</text>
<text x="190.2" y="119">I/O_3</text>
<text x="190.2" y="116.5">I/O_4</text>
<text x="158.5" y="121.5">VSS_PA</text>
<text x="158.5" y="124.1">VSS_RX</text>
<text x="190.2" y="124.1">I/O_1</text>
<text x="190.2" y="121.5">I/O_2</text>
<text x="158.5" y="126.6">RX_IN1</text>
<text x="190.2" y="126.6">I/O_0</text>
<text x="168.3" y="135.1" transform="rotate(-90 168.3 135.1)">RX_IN2</text>
<text x="170.8" y="135.1" transform="rotate(-90 170.8 135.1)">VSS</text>
<text x="173.4" y="135.1" transform="rotate(-90 173.4 135.1)">BG</text>
<text x="175.9" y="135.1" transform="rotate(-90 175.9 135.1)">ASK/OOK</text>
<text x="178.4" y="135.1" transform="rotate(-90 178.4 135.1)">IRQ</text>
<text x="181" y="135.1" transform="rotate(-90 181 135.1)">MOD</text>
<text x="183.5" y="135.1" transform="rotate(-90 183.5 135.1)">VSS_A</text>
<text x="186.1" y="135.1" transform="rotate(-90 186.1 135.1)">VDD_I/O</text>
</g>
<g font-size="1.4" fill="#008484">
<text x="81.3" y="16.6">3V3</text>
<text x="88.2" y="29.5" transform="rotate(-90 88.2 29.5)">50K</text>
<text x="90.1" y="29.1" transform="rotate(-90 90.1 29.1)">R2</text>
<text x="93.3" y="29.5" transform="rotate(-90 93.3 29.5)">50K</text>
<text x="95.2" y="29.1" transform="rotate(-90 95.2 29.1)">R3</text>
<text x="98.4" y="29.5" transform="rotate(-90 98.4 29.5)">50K</text>
<text x="100.3" y="29.1" transform="rotate(-90 100.3 29.1)">R4</text>
<text x="103.5" y="29.5" transform="rotate(-90 103.5 29.5)">50K</text>
<text x="105.3" y="29.1" transform="rotate(-90 105.3 29.1)">R5</text>
<text x="108.6" y="29.5" transform="rotate(-90 108.6 29.5)">50K</text>
<text x="110.4" y="29.1" transform="rotate(-90 110.4 29.1)">R6</text>
<text x="149.9" y="54.7">3V3</text>
<text x="153.6" y="65.9" transform="rotate(-90 153.6 65.9)">R7</text>
<text x="74.2" y="71.3">GNDPWR</text>
<text x="151.7" y="66.2" transform="rotate(-90 151.7 66.2)">100</text>
<text x="158.1" y="66.2">GNDPWR</text>
<text x="180.9" y="66.2">GNDPWR</text>
<text x="184.2" y="68.6">3V3</text>
<text x="147.9" y="82.7">GNDPWR</text>
<text x="132.1" y="94">3V3</text>
<text x="151.7" y="94.2">GNDPWR</text>
<text x="107.3" y="109.4">GNDPWR</text>
<text x="122.5" y="109.4">GNDPWR</text>
<text x="139" y="108.1">GNDPWR</text>
<text x="43.6" y="116.9">R8</text>
<text x="44" y="118.8">0</text>
<text x="57.6" y="118.8">560nH</text>
<text x="58.9" y="116.9">L1</text>
<text x="80.4" y="116.9">R1</text>
<text x="80.9" y="118.8">0</text>
<text x="107.1" y="118.8">330nH</text>
<text x="108.4" y="116.9">L2</text>
<text x="123.6" y="118.8">150nH</text>
<text x="124.9" y="116.9">L3</text>
<text x="43.6" y="124.5">R9</text>
<text x="139" y="124.6">GNDPWR</text>
<text x="44" y="126.4">0</text>
<text x="50.1" y="131">GNDPWR</text>
<text x="71.7" y="128.4">GNDPWR</text>
<text x="200" y="131">GNDPWR</text>
<text x="99.6" y="134.8">GNDPWR</text>
<text x="116.2" y="134.8">GNDPWR</text>
<text x="163.1" y="150">GNDPWR</text>
<text x="275.2" y="155.6">P2</text>
<text x="275.2" y="158.2">P3</text>
<text x="275.2" y="170.9">P6</text>
<text x="275.2" y="168.3">P5</text>
<text x="29.2" y="176.6">3V3</text>
<text x="169.5" y="174.2">GNDPWR</text>
<text x="275.2" y="177.2">P7</text>
<text x="27.3" y="191.9">GNDPWR</text>
</g>
<g font-size="1.4" fill="#840000">
<text x="166" y="57.1">1</text>
<text x="176.1" y="57.1">2</text>
</g>
<g font-size="1.1" fill="#008484">
<text x="158.9" y="59">C22</text>
<text x="184.9" y="59">C25</text>
<text x="157.6" y="61.5">27pF</text>
<text x="184.9" y="61.5">27pF</text>
<text x="146.2" y="75.5">C20</text>
<text x="154.5" y="75.5">C21</text>
<text x="144.9" y="78">27uF</text>
<text x="154.5" y="78">27uF</text>
<text x="137.3" y="100.9">C18</text>
<text x="145.6" y="100.9">C19</text>
<text x="104.3" y="104.7">10nF</text>
<text x="105.5" y="102.2">C8</text>
<text x="113.8" y="102.2">C10</text>
<text x="113.9" y="104.7">2.2uF</text>
<text x="119.5" y="104.7">10nF</text>
<text x="120.8" y="102.2">C14</text>
<text x="129.1" y="102.2">C15</text>
<text x="129.1" y="104.7">2.2uF</text>
<text x="136" y="103.4">10nF</text>
<text x="145.6" y="103.4">2.2uF</text>
<text x="67.2" y="117.5">C2</text>
<text x="71" y="117.5">35pF</text>
<text x="106.5" y="115">C9</text>
<text x="110.4" y="115">10pF</text>
<text x="132.5" y="115">C16</text>
<text x="136.7" y="115">1.5nF</text>
<text x="63.8" y="123.8">180pF</text>
<text x="64.8" y="121.2">C1</text>
<text x="71.4" y="123.8">280pF</text>
<text x="72.5" y="121.2">C3</text>
<text x="85.2" y="123.8">27pF</text>
<text x="86.4" y="121.2">C4</text>
<text x="91.7" y="123.8">100pF</text>
<text x="92.8" y="121.2">C5</text>
<text x="99.3" y="123.8">220pF</text>
<text x="100.4" y="121.2">C6</text>
<text x="111.9" y="123.8">10nF</text>
<text x="113.2" y="121.2">C11</text>
<text x="120.8" y="121.2">C12</text>
<text x="120.9" y="123.8">1.2nF</text>
<text x="132.5" y="122.6">C17</text>
<text x="136.7" y="122.6">1.5nF</text>
<text x="99.3" y="130.1">680pF</text>
<text x="100.4" y="127.6">C7</text>
<text x="120.8" y="127.6">C13</text>
<text x="120.9" y="130.1">1.2nF</text>
<text x="166.5" y="165.7">10nF</text>
<text x="167.8" y="163.1">C23</text>
<text x="176" y="163.1">C24</text>
<text x="176.1" y="165.7">2.2uF</text>
</g>
</svg>
